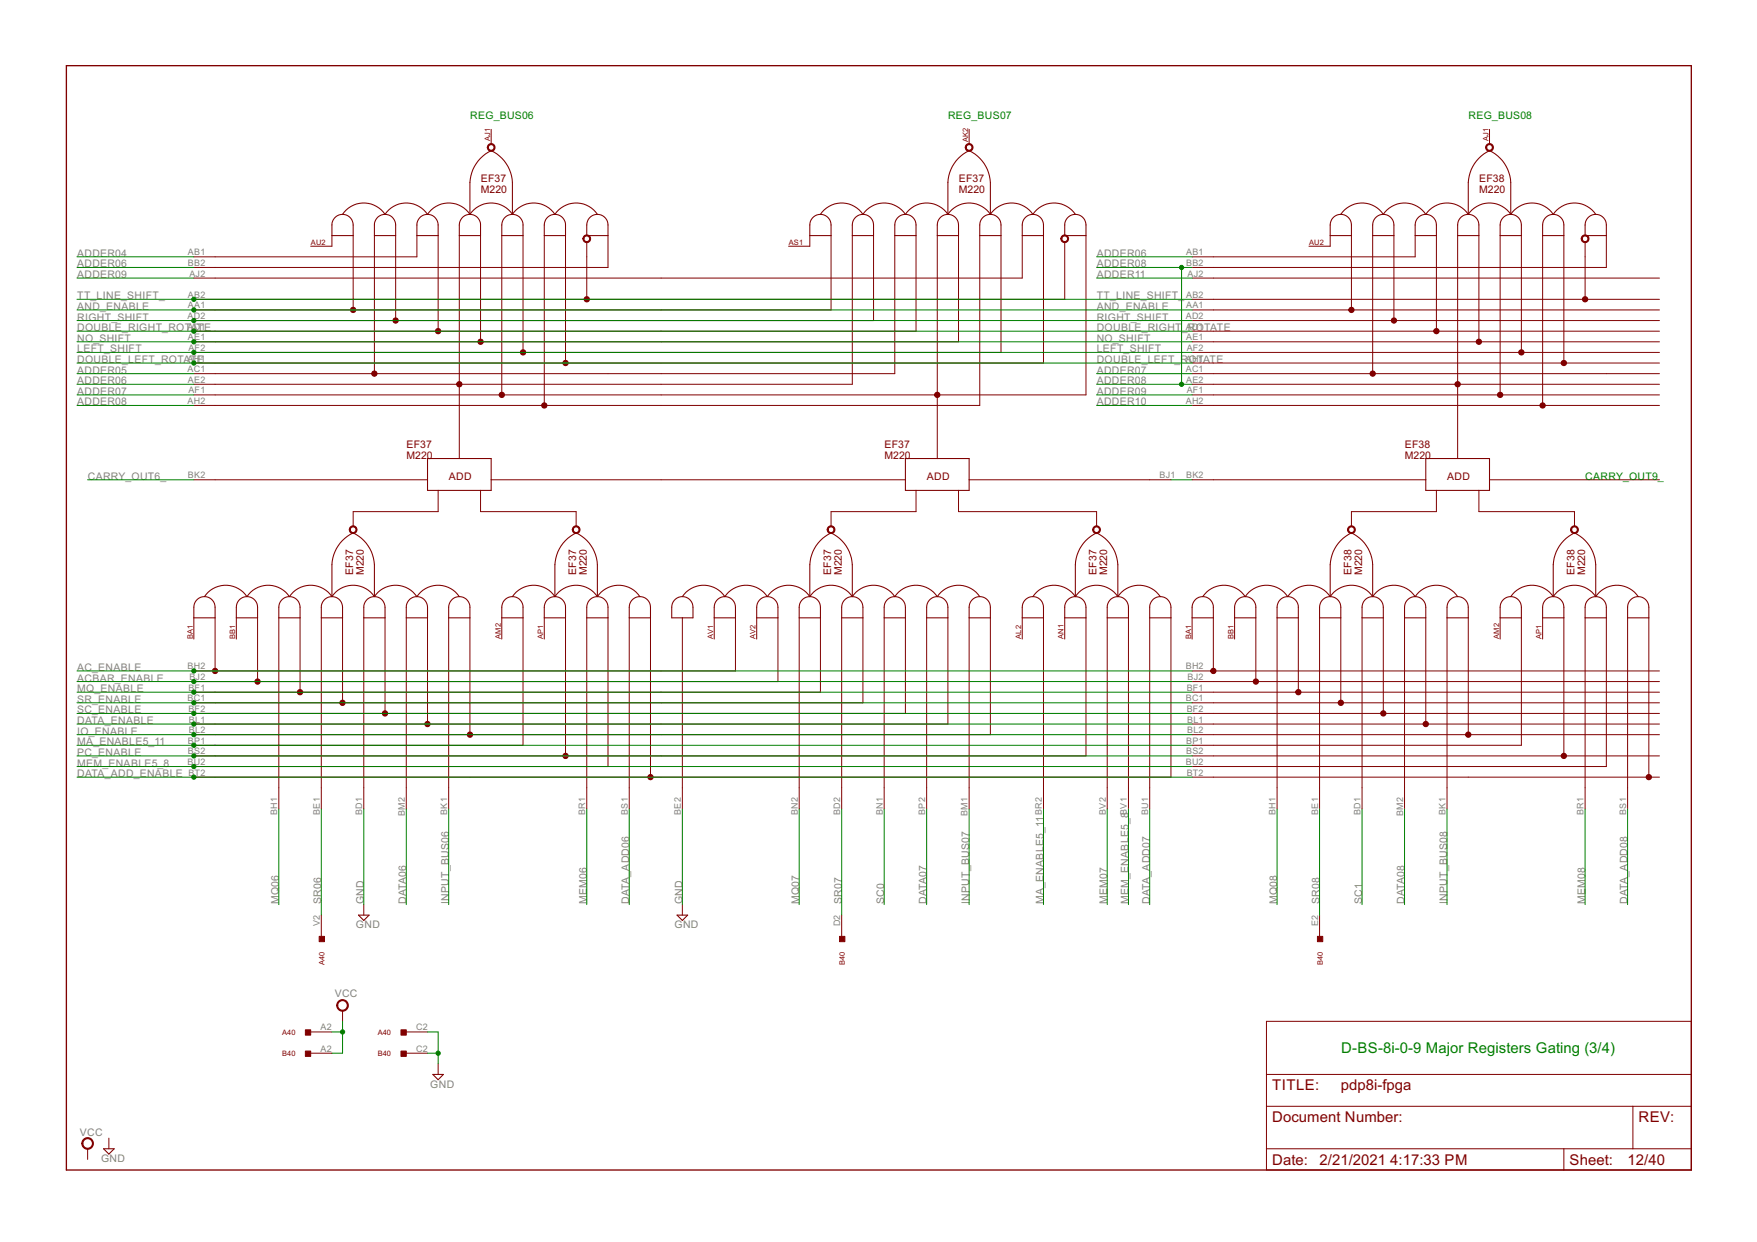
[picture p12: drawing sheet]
<svg xmlns="http://www.w3.org/2000/svg" width="420mm" height="297mm" viewBox="0 0 420 297" stroke-linecap="round" stroke-linejoin="round" font-family="sans-serif">
<path d="M15.9 15.7h388.6v264.1h-388.6z" fill="none" stroke="#800000" stroke-width=".32"/>
<g fill="none" stroke="#800000" stroke-width=".24">
<path d="M117.5 30.9v3.6M231.8 30.9v3.6M356.2 30.9v3.6M79.4 56.3v2.6h-5.1M84.5 56.3v17.8M89.5 56.3v33.1M94.6 56.3v20.4M99.7 56.3v5.1h-53.3M104.8 56.3v22.9M109.8 56.3v53.4M114.9 56.3v25.4M120 56.3v38.1"/>
<path d="M125.1 56.3v28M130.2 56.3v40.7M135.2 56.3v30.5M140.3 57.9v13.7M145.4 56.3v7.7h-99M193.7 56.3v2.6h-5.1M198.7 56.3v17.8h-152.3M203.8 56.3v35.6h-157.4M208.9 56.3v20.4h-162.5M214 56.3v33.1h-167.6M219.1 56.3v22.9h-172.7M224.1 56.3v53.4"/>
<path d="M229.2 56.3v25.4h-182.8M234.3 56.3v40.7h-187.9M239.4 56.3v28h-193M244.5 56.3v10.2h-198.1M249.5 56.3v30.5h-203.1M254.6 57.9v13.7h-208.2M259.7 56.3v38.1h-213.3M318.1 56.3v2.6h-5.1M323.2 56.3v17.8M328.3 56.3v33.1M333.3 56.3v20.4M338.4 56.3v5.1h-53.3"/>
<path d="M343.5 56.3v22.9M348.6 56.3v53.4M353.7 56.3v25.4M358.7 56.3v38.1M363.8 56.3v28M368.9 56.3v40.7M374 56.3v30.5M379.1 57.9v13.7M384.1 56.3v7.7h-99M285.1 79.2h111.7M285.1 76.7h111.7M285.1 74.1h111.7"/>
<path d="M285.1 71.6h111.7M285.1 66.5h111.7M285.1 91.9h111.7M285.1 94.4h111.7M285.1 89.4h111.7M285.1 86.8h111.7M285.1 84.3h111.7M285.1 81.7h111.7M285.1 97h111.7M46.4 114.7h55.8M104.8 117.3v5.1h-20.3v3.5M114.9 117.3v5.1h22.9v3.5"/>
<path d="M117.5 114.7h99M219.1 117.3v5.1h-20.4v3.5M229.2 117.3v5.1h33v3.5M231.8 114.7h48.2M285.1 114.7h55.9M343.5 117.3v5.1h-20.3v3.5M353.7 117.3v5.1h22.8v3.5M356.2 114.7h40.6M46.4 147.8v5M51.4 147.8v12.7M56.5 147.8v5M61.6 147.8v15.2"/>
<path d="M66.7 147.8v45.7M71.8 147.8v17.7M76.8 147.8v45.7M81.9 147.8v20.3M87 147.8v45.7M92.1 147.8v22.8M97.2 147.8v45.7M102.2 147.8v25.4M107.3 147.8v45.7M112.4 147.8v27.9M120 147.8v5M125.1 147.8v30.4h-78.7"/>
<path d="M130.2 147.8v5M135.2 147.8v33M140.3 147.8v45.7M145.4 147.8v35.5h-99M150.5 147.8v45.7M155.6 147.8v38.1M163.2 147.8v45.7M170.8 147.8v5M175.9 147.8v12.7h-129.5M181 147.8v5M186 147.8v15.2h-139.6M191.1 147.8v45.7"/>
<path d="M196.2 147.8v17.7h-149.8M201.3 147.8v45.7M206.4 147.8v20.3h-160M211.4 147.8v45.7M216.5 147.8v22.8h-170.1M221.6 147.8v45.7M226.7 147.8v25.4h-180.3M231.8 147.8v45.7M236.8 147.8v27.9h-190.4M244.5 147.8v5M249.5 147.8v45.7M254.6 147.8v5"/>
<path d="M259.7 147.8v33h-213.3M264.8 147.8v45.7M269.9 147.8v45.7M274.9 147.8v45.7M280 147.8v38.1h-233.6M285.1 147.8v5M290.2 147.8v12.7M295.2 147.8v5M300.3 147.8v15.2M305.4 147.8v45.7M310.5 147.8v17.7M315.6 147.8v45.7"/>
<path d="M320.6 147.8v20.3M325.7 147.8v45.7M330.8 147.8v22.8M335.9 147.8v45.7M341 147.8v25.4M346 147.8v45.7M351.1 147.8v27.9M358.7 147.8v5M363.8 147.8v30.4h-78.7M368.9 147.8v5M374 147.8v33M379.1 147.8v45.7"/>
<path d="M384.1 147.8v35.5h-99M389.2 147.8v45.7M394.3 147.8v38.1M285.1 160.5h111.7M285.1 163h111.7M285.1 165.5h111.7M285.1 168.1h111.7M285.1 170.6h111.7M285.1 173.2h111.7M285.1 175.7h111.7M285.1 180.8h111.7M285.1 185.9h111.7"/>
<path d="M76.8 218.9v5M87 216.3v2.6M163.2 216.3v2.6M201.3 218.9v5M315.6 218.9v5M74.3 246.8h5.1M74.3 251.9h5.1M81.9 241.7v2.6M97.2 246.8h5M97.2 251.9h5M104.8 254.4v2.6M302.9 244.3h101.6v35.5h-101.6z"/>
<path d="M302.9 257h101.6M21 274.7v2.6M26 272.2v2.5M302.9 264.6h101.6M302.9 274.7h101.6M374 274.7v5.1M390.5 264.6v10.1"/>
</g>
<g fill="none" stroke="#800000" stroke-width=".25">
<path d="M80 52.2a2.54 2.54 0 0 1 2.8-.8 2.54 2.54 0 0 1 1.7 2.4v2.5h-5.1v-2.9zM81.9 51.3a6.1 6.1 0 0 1 10.2 0M90.4 51.9a2.55 2.55 0 0 1 2.7-.4 2.55 2.55 0 0 1 1.5 2.3v2.5h-5.1l.1-2.9 .3-.9zM92.1 51.3a6.1 6.1 0 0 1 10.1 0M100.6 51.9a2.55 2.55 0 0 1 2.7-.4 2.55 2.55 0 0 1 1.5 2.3v2.5h-5.1v-2.9l.3-.9zM102.2 51.3a6.1 6.1 0 0 1 10.2 0M110.7 51.9a2.54 2.54 0 0 1 2.8-.4 2.54 2.54 0 0 1 1.4 2.3v2.5h-5.1l.1-2.9 .3-.9zM112.4 51.3v-7.7a9 9 0 0 1 5.1-7.6 8.9 8.9 0 0 1 5 7.6v7.7M112.4 51.3a6.1 6.1 0 0 1 10.1 0M120.6 52.2a2.54 2.54 0 0 1 2.8-.8 2.54 2.54 0 0 1 1.7 2.4v2.5h-5.1v-2.9zM122.5 51.3a6.1 6.1 0 0 1 10.2 0M130.7 52.2a2.54 2.54 0 0 1 2.9-.8 2.54 2.54 0 0 1 1.6 2.4v2.5h-5v-2.9z"/>
<path d="M132.7 51.3a6.1 6.1 0 0 1 10.2 0M140.9 52.2a2.54 2.54 0 0 1 2.8-.8 2.54 2.54 0 0 1 1.7 2.4v2.5h-5.1l.1-2.9zM194.2 52.2a2.54 2.54 0 0 1 2.9-.8 2.54 2.54 0 0 1 1.6 2.4v2.5h-5v-2.9zM196.2 51.3a6.1 6.1 0 0 1 10.2 0M204.4 52.2a2.54 2.54 0 0 1 2.8-.8 2.54 2.54 0 0 1 1.7 2.4v2.5h-5.1l.1-2.9zM206.4 51.3a6.1 6.1 0 0 1 10.1 0M214.6 52.2a2.54 2.54 0 0 1 2.8-.8 2.54 2.54 0 0 1 1.7 2.4v2.5h-5.1v-2.9zM216.5 51.3a6.1 6.1 0 0 1 10.2 0M224.7 52.2a2.54 2.54 0 0 1 2.8-.8 2.54 2.54 0 0 1 1.7 2.4v2.5h-5.1l.1-2.9zM226.7 51.3v-7.7a8.9 8.9 0 0 1 5.1-7.6 8.9 8.9 0 0 1 5 7.6v7.7M226.7 51.3a6.1 6.1 0 0 1 10.1 0M234.9 52.2a2.54 2.54 0 0 1 2.8-.8 2.54 2.54 0 0 1 1.7 2.4v2.5h-5.1v-2.9z"/>
<path d="M236.8 51.3a6.1 6.1 0 0 1 10.2 0M245 52.2a2.54 2.54 0 0 1 2.9-.8 2.54 2.54 0 0 1 1.6 2.4v2.5h-5v-2.9zM247 51.3a6.1 6.1 0 0 1 10.2 0M255.2 52.2a2.54 2.54 0 0 1 2.8-.8 2.54 2.54 0 0 1 1.7 2.4v2.5h-5.1v-2.9zM318.7 52.2a2.54 2.54 0 0 1 2.8-.8 2.54 2.54 0 0 1 1.7 2.4v2.5h-5.1v-2.9zM320.6 51.3a6.1 6.1 0 0 1 10.2 0M328.8 52.2a2.54 2.54 0 0 1 2.9-.8 2.54 2.54 0 0 1 1.6 2.4v2.5h-5v-2.9zM330.8 51.3a6.1 6.1 0 0 1 10.2 0M339 52.2a2.54 2.54 0 0 1 2.8-.8 2.54 2.54 0 0 1 1.7 2.4v2.5h-5.1l.1-2.9zM341 51.3a6.1 6.1 0 0 1 10.1 0M349.2 52.2a2.54 2.54 0 0 1 2.8-.8 2.54 2.54 0 0 1 1.7 2.4v2.5h-5.1v-2.9zM351.1 51.3v-7.7a8.9 8.9 0 0 1 5.1-7.6 8.9 8.9 0 0 1 5.1 7.6v7.7"/>
<path d="M351.1 51.3a6.1 6.1 0 0 1 10.2 0M359.3 52.2a2.54 2.54 0 0 1 2.8-.8 2.54 2.54 0 0 1 1.7 2.4v2.5h-5.1l.1-2.9zM361.3 51.3a6.1 6.1 0 0 1 10.1 0M369.5 52.2a2.54 2.54 0 0 1 2.8-.8 2.54 2.54 0 0 1 1.7 2.4v2.5h-5.1v-2.9zM371.4 51.3a6.1 6.1 0 0 1 10.2 0M379.6 52.2a2.54 2.54 0 0 1 2.9-.8 2.54 2.54 0 0 1 1.6 2.4v2.5h-5v-2.9zM102.2 109.7h15.3v7.6h-15.3zM216.5 109.7h15.3v7.6h-15.3zM341 109.7h15.2v7.6h-15.2zM46.9 143.6a2.54 2.54 0 0 1 2.9-.8 2.54 2.54 0 0 1 1.6 2.4v2.6h-5v-3zM48.9 142.7a6.1 6.1 0 0 1 10.2 0M57.1 143.6a2.54 2.54 0 0 1 2.8-.8 2.54 2.54 0 0 1 1.7 2.4v2.6h-5.1l.1-3z"/>
<path d="M59.1 142.7a6.1 6.1 0 0 1 10.1 0M67.3 143.6a2.54 2.54 0 0 1 2.8-.8 2.54 2.54 0 0 1 1.7 2.4v2.6h-5.1v-3zM69.2 142.7a6.1 6.1 0 0 1 10.2 0M77.4 143.6a2.54 2.54 0 0 1 2.8-.8 2.54 2.54 0 0 1 1.7 2.4v2.6h-5.1l.1-3zM79.4 142.7v-7.6a8.9 8.9 0 0 1 5.1-7.7 9 9 0 0 1 5 7.7v7.6M79.4 142.7a6.1 6.1 0 0 1 10.1 0M87.9 143.3a2.55 2.55 0 0 1 2.7-.4 2.55 2.55 0 0 1 1.5 2.3v2.6h-5.1v-3l.3-.8zM89.5 142.7a6.1 6.1 0 0 1 10.2 0M98 143.3a2.55 2.55 0 0 1 2.8-.4 2.55 2.55 0 0 1 1.4 2.3v2.6h-5v-3l.3-.8zM99.7 142.7a6.1 6.1 0 0 1 10.1 0M108.2 143.3a2.53 2.53 0 0 1 2.7-.4 2.53 2.53 0 0 1 1.5 2.3v2.6h-5.1v-3l.4-.8zM120.6 143.6a2.54 2.54 0 0 1 2.8-.8 2.54 2.54 0 0 1 1.7 2.4v2.6h-5.1v-3z"/>
<path d="M122.5 142.7a6.1 6.1 0 0 1 10.2 0M130.7 143.6a2.54 2.54 0 0 1 2.9-.8 2.54 2.54 0 0 1 1.6 2.4v2.6h-5v-3zM132.7 142.7v-7.6a8.9 8.9 0 0 1 5.1-7.7 8.9 8.9 0 0 1 5.1 7.7v7.6M132.7 142.7a6.1 6.1 0 0 1 10.2 0M140.9 143.6a2.54 2.54 0 0 1 2.8-.8 2.54 2.54 0 0 1 1.7 2.4v2.6h-5.1l.1-3zM142.9 142.7a6.1 6.1 0 0 1 10.1 0M151.1 143.6a2.54 2.54 0 0 1 2.8-.8 2.54 2.54 0 0 1 1.7 2.4v2.6h-5.1v-3zM161.2 143.6a2.54 2.54 0 0 1 2.8-.8 2.54 2.54 0 0 1 1.7 2.4v2.6h-5.1l.1-3zM163.2 142.7a6.1 6.1 0 0 1 10.1 0M171.4 143.6a2.54 2.54 0 0 1 2.8-.8 2.54 2.54 0 0 1 1.7 2.4v2.6h-5.1v-3zM173.3 142.7a6.1 6.1 0 0 1 10.2 0M181.5 143.6a2.54 2.54 0 0 1 2.9-.8 2.54 2.54 0 0 1 1.6 2.4v2.6h-5v-3z"/>
<path d="M183.5 142.7a6.1 6.1 0 0 1 10.2 0M191.7 143.6a2.54 2.54 0 0 1 2.8-.8 2.54 2.54 0 0 1 1.7 2.4v2.6h-5.1l.1-3zM193.7 142.7v-7.6a8.9 8.9 0 0 1 5-7.7 8.9 8.9 0 0 1 5.1 7.7v7.6M193.7 142.7a6.1 6.1 0 0 1 10.1 0M201.9 143.6a2.54 2.54 0 0 1 2.8-.8 2.54 2.54 0 0 1 1.7 2.4v2.6h-5.1v-3zM203.8 142.7a6.1 6.1 0 0 1 10.2 0M212 143.6a2.54 2.54 0 0 1 2.8-.8 2.54 2.54 0 0 1 1.7 2.4v2.6h-5.1l.1-3zM214 142.7a6.1 6.1 0 0 1 10.1 0M222.2 143.6a2.54 2.54 0 0 1 2.8-.8 2.54 2.54 0 0 1 1.7 2.4v2.6h-5.1v-3zM224.1 142.7a6.1 6.1 0 0 1 10.2 0M232.3 143.6a2.54 2.54 0 0 1 2.9-.8 2.54 2.54 0 0 1 1.6 2.4v2.6h-5v-3zM245 143.6a2.54 2.54 0 0 1 2.9-.8 2.54 2.54 0 0 1 1.6 2.4v2.6h-5v-3z"/>
<path d="M247 142.7a6.1 6.1 0 0 1 10.2 0M255.2 143.6a2.54 2.54 0 0 1 2.8-.8 2.54 2.54 0 0 1 1.7 2.4v2.6h-5.1v-3zM257.2 142.7v-7.6a8.9 8.9 0 0 1 5-7.7 9 9 0 0 1 5.1 7.7v7.6M257.2 142.7a6.1 6.1 0 0 1 10.1 0M265.7 143.3a2.55 2.55 0 0 1 2.7-.4 2.55 2.55 0 0 1 1.5 2.3v2.6h-5.1v-3l.3-.8zM267.3 142.7a6.1 6.1 0 0 1 10.2 0M275.8 143.3a2.55 2.55 0 0 1 2.7-.4 2.55 2.55 0 0 1 1.5 2.3v2.6h-5.1l.1-3 .3-.8zM286 143.3a2.53 2.53 0 0 1 2.7-.4 2.53 2.53 0 0 1 1.5 2.3v2.6h-5.1v-3l.3-.8zM287.6 142.7a6.1 6.1 0 0 1 10.2 0M296.1 143.3a2.54 2.54 0 0 1 2.7-.4 2.54 2.54 0 0 1 1.5 2.3v2.6h-5.1l.1-3 .3-.8zM297.8 142.7a6.1 6.1 0 0 1 10.1 0M306 143.6a2.54 2.54 0 0 1 2.8-.8 2.54 2.54 0 0 1 1.7 2.4v2.6h-5.1v-3z"/>
<path d="M307.9 142.7a6.1 6.1 0 0 1 10.2 0M316.1 143.6a2.54 2.54 0 0 1 2.9-.8 2.54 2.54 0 0 1 1.6 2.4v2.6h-5v-3zM318.1 142.7v-7.6a8.9 8.9 0 0 1 5.1-7.7 8.9 8.9 0 0 1 5.1 7.7v7.6M318.1 142.7a6.1 6.1 0 0 1 10.2 0M326.3 143.6a2.54 2.54 0 0 1 2.8-.8 2.54 2.54 0 0 1 1.7 2.4v2.6h-5.1l.1-3zM328.3 142.7a6.1 6.1 0 0 1 10.1 0M336.5 143.6a2.54 2.54 0 0 1 2.8-.8 2.54 2.54 0 0 1 1.7 2.4v2.6h-5.1v-3zM338.4 142.7a6.1 6.1 0 0 1 10.2 0M346.6 143.6a2.54 2.54 0 0 1 2.8-.8 2.54 2.54 0 0 1 1.7 2.4v2.6h-5.1l.1-3zM359.3 143.6a2.54 2.54 0 0 1 2.8-.8 2.54 2.54 0 0 1 1.7 2.4v2.6h-5.1l.1-3zM361.3 142.7a6.1 6.1 0 0 1 10.1 0M369.5 143.6a2.54 2.54 0 0 1 2.8-.8 2.54 2.54 0 0 1 1.7 2.4v2.6h-5.1v-3z"/>
<path d="M371.4 142.7v-7.6a8.9 8.9 0 0 1 5.1-7.7 8.9 8.9 0 0 1 5.1 7.7v7.6M371.4 142.7a6.1 6.1 0 0 1 10.2 0M379.6 143.6a2.54 2.54 0 0 1 2.9-.8 2.54 2.54 0 0 1 1.6 2.4v2.6h-5v-3zM381.6 142.7a6.1 6.1 0 0 1 10.2 0M389.8 143.6a2.54 2.54 0 0 1 2.8-.8 2.54 2.54 0 0 1 1.7 2.4v2.6h-5.1l.1-3zM85.7 218.9h2.6l-1.3 1.2zM161.9 218.9h2.5l-1.2 1.2zM103.5 257h2.5l-1.2 1.2zM24.8 274.7h2.5l-1.3 1.3z"/>
</g>
<g fill="#800000" stroke="#800000" stroke-width=".24">
<path d="M83.7 126.1a.93 .93 0 0 1 1.5 0 .93 .93 0 0 1-.4 1.4 .93 .93 0 0 1-1.3-.8h.3a.68 .68 0 0 1 1-.6 .68 .68 0 0 1 .1 1.2 .68 .68 0 0 1-1.1-.4v-.2h-.3z" fill-rule="evenodd"/>
<path d="M137 126.1a.93 .93 0 0 1 1.5 .1 .93 .93 0 0 1-.5 1.4 .93 .93 0 0 1-1.2-.9h.3a.68 .68 0 0 1 .9-.7 .68 .68 0 0 1 .3 1.1 .68 .68 0 0 1-1.2-.2v-.2h-.3z" fill-rule="evenodd"/>
<path d="M109.6 91.6a.39 .39 0 0 1 .6 .2 .39 .39 0 0 1-.3 .5 .39 .39 0 0 1-.4-.4l.4-.1 .1 .2-.5-.1z" fill-rule="evenodd"/>
<path d="M109.4 91.4a.64 .64 0 0 1 1 .2 .64 .64 0 0 1-.4 .9 .64 .64 0 0 1-.8-.6h.3a.38 .38 0 0 1 .4-.4 .38 .38 0 0 1 .2 .6 .38 .38 0 0 1-.6-.1l-.3-.1z" fill-rule="evenodd"/>
<path d="M116.7 34.7a.93 .93 0 0 1 1.5 0 .93 .93 0 0 1-.5 1.5 .93 .93 0 0 1-1.2-.9h.3a.68 .68 0 0 1 .9-.7 .68 .68 0 0 1 .2 1.1 .68 .68 0 0 1-1.1-.2v-.2h-.3z" fill-rule="evenodd"/>
<path d="M89.2 89.2a.38 .38 0 0 1 .6-.1 .38 .38 0 0 1-.1 .6 .38 .38 0 0 1-.5-.3l.3-.2 .2 .2-.2 .1-.3-.1z" fill-rule="evenodd"/>
<path d="M89.1 88.9a.63 .63 0 0 1 1 .1 .63 .63 0 0 1-.4 .9 .63 .63 0 0 1-.8-.5h.3a.38 .38 0 0 1 .5-.4 .38 .38 0 0 1 .1 .6 .38 .38 0 0 1-.6-.1l-.3-.1z" fill-rule="evenodd"/>
<path d="M139.8 56.3a.93 .93 0 0 1 1.4 .4 .93 .93 0 0 1-.7 1.3 .93 .93 0 0 1-1.1-.9h.2a.68 .68 0 0 1 1-.6 .68 .68 0 0 1 .2 1.1 .68 .68 0 0 1-1.1-.3l-.1-.2h-.2z" fill-rule="evenodd"/>
<path d="M84.1 73.9a.38 .38 0 0 1 .6 0 .38 .38 0 0 1-.1 .6 .38 .38 0 0 1-.5-.4l.3-.1 .2 .1-.1 .2-.4-.2z" fill-rule="evenodd"/>
<path d="M94.3 76.5a.38 .38 0 0 1 .6-.1 .38 .38 0 0 1-.1 .6 .38 .38 0 0 1-.6-.3l.4-.2 .1 .2-.1 .1-.4-.1z" fill-rule="evenodd"/>
<path d="M104.4 79a.38 .38 0 0 1 .7-.1 .38 .38 0 0 1-.2 .6 .38 .38 0 0 1-.5-.3l.3-.1 .2 .1-.1 .1-.4-.1z" fill-rule="evenodd"/>
<path d="M114.7 81.4a.39 .39 0 0 1 .6 .2 .39 .39 0 0 1-.3 .5 .39 .39 0 0 1-.5-.4l.5-.1v.2l-.5-.1z" fill-rule="evenodd"/>
<path d="M124.9 83.9a.39 .39 0 0 1 .5 .2 .39 .39 0 0 1-.2 .6 .39 .39 0 0 1-.5-.4l.4-.1 .1 .1h-.5z" fill-rule="evenodd"/>
<path d="M135 86.5a.39 .39 0 0 1 .6 .2 .39 .39 0 0 1-.3 .5 .39 .39 0 0 1-.4-.4l.4-.1 .1 .2-.5-.1z" fill-rule="evenodd"/>
<path d="M84 73.7a.63 .63 0 0 1 1 .1 .63 .63 0 0 1-.4 .9 .63 .63 0 0 1-.8-.6h.3a.38 .38 0 0 1 .5-.3 .38 .38 0 0 1 .1 .6 .38 .38 0 0 1-.6-.1v-.2h-.3z" fill-rule="evenodd"/>
<path d="M94.1 76.2a.63 .63 0 0 1 1 .1 .63 .63 0 0 1-.3 .9 .63 .63 0 0 1-.8-.5h.2a.38 .38 0 0 1 .6-.4 .38 .38 0 0 1 .1 .7 .38 .38 0 0 1-.6-.2l-.1-.1h-.2z" fill-rule="evenodd"/>
<path d="M114.5 81.3a.64 .64 0 0 1 1 .1 .64 .64 0 0 1-.4 .9 .64 .64 0 0 1-.8-.6h.2a.38 .38 0 0 1 .5-.3 .38 .38 0 0 1 .2 .6 .38 .38 0 0 1-.6-.1l-.3-.2z" fill-rule="evenodd"/>
<path d="M124.6 83.8a.64 .64 0 0 1 1 .2 .64 .64 0 0 1-.4 .9 .64 .64 0 0 1-.8-.6h.3a.38 .38 0 0 1 .5-.4 .38 .38 0 0 1 .2 .6 .38 .38 0 0 1-.7-.1l-.3-.1z" fill-rule="evenodd"/>
<path d="M104.3 78.7a.63 .63 0 0 1 1 .1 .63 .63 0 0 1-.3 1 .63 .63 0 0 1-.9-.6h.3a.38 .38 0 0 1 .5-.3 .38 .38 0 0 1 .1 .6 .38 .38 0 0 1-.6-.1v-.2h-.3z" fill-rule="evenodd"/>
<path d="M134.8 86.4a.64 .64 0 0 1 1 .1 .64 .64 0 0 1-.4 .9 .64 .64 0 0 1-.8-.6h.3a.38 .38 0 0 1 .4-.4 .38 .38 0 0 1 .2 .6 .38 .38 0 0 1-.6 0l-.3-.2z" fill-rule="evenodd"/>
<path d="M119.5 94a.64 .64 0 0 1 1 .1 .64 .64 0 0 1-.3 .9 .64 .64 0 0 1-.8-.6h.2a.38 .38 0 0 1 .5-.4 .38 .38 0 0 1 .2 .6 .38 .38 0 0 1-.6 0l-.3-.2z" fill-rule="evenodd"/>
<path d="M129.7 96.5a.64 .64 0 0 1 1 .2 .64 .64 0 0 1-.4 .9 .64 .64 0 0 1-.8-.6h.3a.38 .38 0 0 1 .5-.4 .38 .38 0 0 1 .1 .6 .38 .38 0 0 1-.6-.1l-.3-.1z" fill-rule="evenodd"/>
<path d="M119.8 94.1a.39 .39 0 0 1 .6 .2 .39 .39 0 0 1-.3 .5 .39 .39 0 0 1-.5-.4l.5-.1v.2l-.5-.1z" fill-rule="evenodd"/>
<path d="M130 96.6a.38 .38 0 0 1 .5 .3 .38 .38 0 0 1-.3 .5 .38 .38 0 0 1-.4-.4l.4-.2 .1 .2h-.5z" fill-rule="evenodd"/>
<path d="M139.9 71.1a.64 .64 0 0 1 1 .2 .64 .64 0 0 1-.4 .9 .64 .64 0 0 1-.8-.6h.2a.38 .38 0 0 1 .5-.4 .38 .38 0 0 1 .2 .6 .38 .38 0 0 1-.6-.1l-.3-.1z" fill-rule="evenodd"/>
<path d="M140.1 71.2a.39 .39 0 0 1 .6 .2 .39 .39 0 0 1-.3 .6 .39 .39 0 0 1-.5-.4l.4-.1 .1 .1h-.5z" fill-rule="evenodd"/>
<path d="M51 160a.63 .63 0 0 1 1 .2 .63 .63 0 0 1-.4 .9 .63 .63 0 0 1-.8-.6h.3a.38 .38 0 0 1 .5-.4 .38 .38 0 0 1 .1 .7 .38 .38 0 0 1-.6-.2v-.1h-.3z" fill-rule="evenodd"/>
<path d="M51.1 160.3a.38 .38 0 0 1 .6-.1 .38 .38 0 0 1-.1 .6 .38 .38 0 0 1-.5-.3l.3-.2 .2 .2-.2 .1-.3-.1z" fill-rule="evenodd"/>
<path d="M61.2 162.6a.62 .62 0 0 1 .9 .1 .62 .62 0 0 1-.4 .9 .62 .62 0 0 1-.7-.6h.2a.38 .38 0 0 1 .6-.3 .38 .38 0 0 1 0 .6 .38 .38 0 0 1-.6-.1v-.2h-.2z" fill-rule="evenodd"/>
<path d="M61.3 162.8a.38 .38 0 0 1 .6-.1 .38 .38 0 0 1-.2 .6 .38 .38 0 0 1-.5-.3l.4-.1 .1 .1-.1 .1-.4-.1z" fill-rule="evenodd"/>
<path d="M71.3 165.1a.63 .63 0 0 1 1 .1 .63 .63 0 0 1-.4 .9 .63 .63 0 0 1-.8-.6h.3a.38 .38 0 0 1 .5-.3 .38 .38 0 0 1 .1 .6 .38 .38 0 0 1-.6-.1v-.2h-.3z" fill-rule="evenodd"/>
<path d="M71.6 165.2a.38 .38 0 0 1 .5 .2 .38 .38 0 0 1-.3 .5 .38 .38 0 0 1-.4-.4l.4-.1 .1 .2-.5-.1z" fill-rule="evenodd"/>
<path d="M81.4 167.6a.63 .63 0 0 1 1 .1 .63 .63 0 0 1-.3 1 .63 .63 0 0 1-.8-.6h.2a.38 .38 0 0 1 .6-.3 .38 .38 0 0 1 .1 .6 .38 .38 0 0 1-.6-.2l-.1-.1h-.2z" fill-rule="evenodd"/>
<path d="M81.6 167.9a.38 .38 0 0 1 .6-.1 .38 .38 0 0 1-.1 .6 .38 .38 0 0 1-.6-.3l.4-.1 .1 .1-.1 .1-.4-.1z" fill-rule="evenodd"/>
<path d="M91.6 170.2a.63 .63 0 0 1 1 .1 .63 .63 0 0 1-.4 .9 .63 .63 0 0 1-.8-.6h.3a.38 .38 0 0 1 .5-.3 .38 .38 0 0 1 .1 .6 .38 .38 0 0 1-.6-.1v-.2h-.3z" fill-rule="evenodd"/>
<path d="M91.7 170.4a.38 .38 0 0 1 .7 0 .38 .38 0 0 1-.2 .6 .38 .38 0 0 1-.5-.4l.4-.1 .1 .1-.1 .2-.4-.2z" fill-rule="evenodd"/>
<path d="M101.8 172.7a.63 .63 0 0 1 1 .1 .63 .63 0 0 1-.4 1 .63 .63 0 0 1-.8-.6h.3a.38 .38 0 0 1 .5-.4 .38 .38 0 0 1 .1 .7 .38 .38 0 0 1-.6-.2v-.1h-.3z" fill-rule="evenodd"/>
<path d="M101.9 173a.38 .38 0 0 1 .6-.1 .38 .38 0 0 1-.1 .6 .38 .38 0 0 1-.5-.3l.3-.2 .2 .2-.2 .1-.3-.1z" fill-rule="evenodd"/>
<path d="M155.1 185.4a.63 .63 0 0 1 1 .2 .63 .63 0 0 1-.4 .9 .63 .63 0 0 1-.8-.6h.3a.38 .38 0 0 1 .5-.4 .38 .38 0 0 1 .1 .6 .38 .38 0 0 1-.6-.1l-.3-.1z" fill-rule="evenodd"/>
<path d="M155.4 185.5a.39 .39 0 0 1 .5 .2 .39 .39 0 0 1-.3 .5 .39 .39 0 0 1-.4-.3l.4-.2 .1 .2h-.5z" fill-rule="evenodd"/>
<path d="M134.8 180.3a.63 .63 0 0 1 1 .2 .63 .63 0 0 1-.4 .9 .63 .63 0 0 1-.8-.6h.3a.38 .38 0 0 1 .4-.4 .38 .38 0 0 1 .2 .6 .38 .38 0 0 1-.6-.1l-.3-.1z" fill-rule="evenodd"/>
<path d="M135 180.4a.39 .39 0 0 1 .6 .2 .39 .39 0 0 1-.3 .6 .39 .39 0 0 1-.4-.4l.3-.1 .2 .1h-.5z" fill-rule="evenodd"/>
<path d="M111.9 175.3a.63 .63 0 0 1 1 .1 .63 .63 0 0 1-.4 .9 .63 .63 0 0 1-.8-.6h.3a.38 .38 0 0 1 .5-.4 .38 .38 0 0 1 .2 .6 .38 .38 0 0 1-.7 0l-.3-.2z" fill-rule="evenodd"/>
<path d="M112.2 175.4a.39 .39 0 0 1 .5 .2 .39 .39 0 0 1-.2 .5 .39 .39 0 0 1-.5-.4l.4-.1 .1 .2-.5-.1z" fill-rule="evenodd"/>
<path d="M198 126.1a.94 .94 0 0 1 1.5 0 .94 .94 0 0 1-.5 1.5 .94 .94 0 0 1-1.2-.9h.3a.67 .67 0 0 1 .9-.7 .67 .67 0 0 1 .2 1.1 .67 .67 0 0 1-1.1-.2v-.2h-.3z" fill-rule="evenodd"/>
<path d="M261.5 126.1a.93 .93 0 0 1 1.5 0 .93 .93 0 0 1-.5 1.4 .93 .93 0 0 1-1.2-.8h.3a.68 .68 0 0 1 .9-.6 .68 .68 0 0 1 .2 1.2 .68 .68 0 0 1-1.1-.4v-.2h-.3z" fill-rule="evenodd"/>
<path d="M223.7 94a.64 .64 0 0 1 1 .1 .64 .64 0 0 1-.4 .9 .64 .64 0 0 1-.8-.6h.3a.38 .38 0 0 1 .5-.3 .38 .38 0 0 1 .1 .6 .38 .38 0 0 1-.6-.1l-.3-.2z" fill-rule="evenodd"/>
<path d="M223.8 94.3a.38 .38 0 0 1 .6-.1 .38 .38 0 0 1-.1 .6 .38 .38 0 0 1-.5-.4l.3-.1 .2 .1-.2 .2-.3-.2z" fill-rule="evenodd"/>
<path d="M231 34.7a.94 .94 0 0 1 1.5 0 .94 .94 0 0 1-.4 1.4 .94 .94 0 0 1-1.3-.8h.3a.68 .68 0 0 1 1-.6 .68 .68 0 0 1 .1 1.1 .68 .68 0 0 1-1.1-.3v-.2h-.3z" fill-rule="evenodd"/>
<path d="M254.1 56.3a.92 .92 0 0 1 1.3 .4 .92 .92 0 0 1-.6 1.3 .92 .92 0 0 1-1.1-.9h.2a.68 .68 0 0 1 1-.6 .68 .68 0 0 1 .1 1.2 .68 .68 0 0 1-1-.4l-.1-.2h-.2z" fill-rule="evenodd"/>
<path d="M322.4 126.1a.93 .93 0 0 1 1.5 .1 .93 .93 0 0 1-.5 1.4 .93 .93 0 0 1-1.2-.9h.3a.68 .68 0 0 1 .9-.7 .68 .68 0 0 1 .3 1.1 .68 .68 0 0 1-1.2-.2v-.2h-.3z" fill-rule="evenodd"/>
<path d="M375.8 126.1a.94 .94 0 0 1 1.5 0 .94 .94 0 0 1-.5 1.5 .94 .94 0 0 1-1.2-.9h.2a.67 .67 0 0 1 1-.7 .67 .67 0 0 1 .2 1.1 .67 .67 0 0 1-1.1-.2l-.1-.2h-.2z" fill-rule="evenodd"/>
<path d="M348.4 91.6a.39 .39 0 0 1 .5 .2 .39 .39 0 0 1-.3 .5 .39 .39 0 0 1-.4-.4l.4-.1 .1 .2-.5-.1z" fill-rule="evenodd"/>
<path d="M348.1 91.4a.64 .64 0 0 1 1 .2 .64 .64 0 0 1-.4 .9 .64 .64 0 0 1-.8-.6h.3a.38 .38 0 0 1 .5-.4 .38 .38 0 0 1 .2 .6 .38 .38 0 0 1-.7-.1l-.3-.1z" fill-rule="evenodd"/>
<path d="M355.6 34.5a.94 .94 0 0 1 1.4 .4 .94 .94 0 0 1-.6 1.3 .94 .94 0 0 1-1.1-.9h.2a.67 .67 0 0 1 .9-.7 .67 .67 0 0 1 .3 1.1 .67 .67 0 0 1-1.1-.2l-.1-.2h-.2z" fill-rule="evenodd"/>
<path d="M328.1 89a.39 .39 0 0 1 .5 .2 .39 .39 0 0 1-.3 .5 .39 .39 0 0 1-.4-.3l.4-.2 .1 .2h-.5z" fill-rule="evenodd"/>
<path d="M327.8 88.9a.64 .64 0 0 1 1 .1 .64 .64 0 0 1-.4 1 .64 .64 0 0 1-.8-.6h.3a.38 .38 0 0 1 .4-.5 .38 .38 0 0 1 .2 .6 .38 .38 0 0 1-.6 0l-.3-.1z" fill-rule="evenodd"/>
<path d="M378.3 56.6a.93 .93 0 0 1 1.5-.1 .93 .93 0 0 1-.4 1.5 .93 .93 0 0 1-1.3-.9h.3a.67 .67 0 0 1 .9-.6 .67 .67 0 0 1 .2 1.1 .67 .67 0 0 1-1.1-.3v-.2h-.3z" fill-rule="evenodd"/>
<path d="M323 73.8a.39 .39 0 0 1 .5 .2 .39 .39 0 0 1-.3 .5 .39 .39 0 0 1-.4-.4l.4-.1 .1 .2-.5-.1z" fill-rule="evenodd"/>
<path d="M333.1 76.3a.39 .39 0 0 1 .6 .2 .39 .39 0 0 1-.3 .5 .39 .39 0 0 1-.4-.3l.4-.2v.2h-.4z" fill-rule="evenodd"/>
<path d="M343.3 78.9a.39 .39 0 0 1 .6 .2 .39 .39 0 0 1-.3 .5 .39 .39 0 0 1-.5-.4l.5-.1v.2l-.5-.1z" fill-rule="evenodd"/>
<path d="M353.5 81.4a.39 .39 0 0 1 .5 .2 .39 .39 0 0 1-.3 .5 .39 .39 0 0 1-.4-.4l.4-.1 .1 .2-.5-.1z" fill-rule="evenodd"/>
<path d="M363.6 83.9a.39 .39 0 0 1 .6 .2 .39 .39 0 0 1-.3 .6 .39 .39 0 0 1-.5-.4l.5-.1v.1h-.5z" fill-rule="evenodd"/>
<path d="M373.8 86.5a.39 .39 0 0 1 .5 .2 .39 .39 0 0 1-.3 .5 .39 .39 0 0 1-.4-.4l.4-.1 .1 .2-.5-.1z" fill-rule="evenodd"/>
<path d="M322.7 73.7a.64 .64 0 0 1 1 .1 .64 .64 0 0 1-.4 .9 .64 .64 0 0 1-.8-.6h.3a.38 .38 0 0 1 .5-.4 .38 .38 0 0 1 .2 .6 .38 .38 0 0 1-.7 0l-.3-.2z" fill-rule="evenodd"/>
<path d="M332.9 76.2a.64 .64 0 0 1 1 .1 .64 .64 0 0 1-.4 1 .64 .64 0 0 1-.8-.6h.3a.38 .38 0 0 1 .4-.4 .38 .38 0 0 1 .2 .6 .38 .38 0 0 1-.6-.1l-.3-.1z" fill-rule="evenodd"/>
<path d="M353.2 81.3a.64 .64 0 0 1 1 .1 .64 .64 0 0 1-.4 .9 .64 .64 0 0 1-.8-.6h.3a.39 .39 0 0 1 .5-.3 .39 .39 0 0 1 .1 .7 .39 .39 0 0 1-.6-.2v-.2h-.3z" fill-rule="evenodd"/>
<path d="M363.4 83.8a.64 .64 0 0 1 1 .2 .64 .64 0 0 1-.4 .9 .64 .64 0 0 1-.8-.6h.2a.39 .39 0 0 1 .6-.4 .39 .39 0 0 1 .1 .7 .39 .39 0 0 1-.6-.2l-.3-.1z" fill-rule="evenodd"/>
<path d="M343 78.7a.64 .64 0 0 1 1 .2 .64 .64 0 0 1-.3 .9 .64 .64 0 0 1-.8-.6h.2a.38 .38 0 0 1 .5-.4 .38 .38 0 0 1 .2 .6 .38 .38 0 0 1-.6 0l-.3-.2z" fill-rule="evenodd"/>
<path d="M373.5 86.4a.64 .64 0 0 1 1 .1 .64 .64 0 0 1-.4 .9 .64 .64 0 0 1-.8-.6h.3a.39 .39 0 0 1 .5-.3 .39 .39 0 0 1 .1 .6 .39 .39 0 0 1-.6-.1l-.3-.2z" fill-rule="evenodd"/>
<path d="M358.3 94a.64 .64 0 0 1 1 .1 .64 .64 0 0 1-.4 .9 .64 .64 0 0 1-.8-.6h.3a.39 .39 0 0 1 .5-.3 .39 .39 0 0 1 .1 .6 .39 .39 0 0 1-.6-.1l-.3-.2z" fill-rule="evenodd"/>
<path d="M368.4 96.5a.64 .64 0 0 1 1.1 .2 .64 .64 0 0 1-.4 .9 .64 .64 0 0 1-.8-.6h.2a.39 .39 0 0 1 .6-.4 .39 .39 0 0 1 .1 .7 .39 .39 0 0 1-.7-.2v-.1h-.2z" fill-rule="evenodd"/>
<path d="M358.5 94.1a.39 .39 0 0 1 .6 .2 .39 .39 0 0 1-.3 .5 .39 .39 0 0 1-.4-.4l.4-.1v.2l-.4-.1z" fill-rule="evenodd"/>
<path d="M368.6 96.8a.38 .38 0 0 1 .6-.1 .38 .38 0 0 1-.2 .6 .38 .38 0 0 1-.5-.3l.4-.2 .1 .2v.1l-.5-.1z" fill-rule="evenodd"/>
<path d="M378.6 71.1a.64 .64 0 0 1 1 .2 .64 .64 0 0 1-.4 .9 .64 .64 0 0 1-.8-.6h.3a.39 .39 0 0 1 .5-.3 .39 .39 0 0 1 .1 .6 .39 .39 0 0 1-.6-.2v-.1h-.3z" fill-rule="evenodd"/>
<path d="M378.9 71.2a.39 .39 0 0 1 .5 .2 .39 .39 0 0 1-.3 .6 .39 .39 0 0 1-.4-.4l.4-.1 .1 .1h-.5z" fill-rule="evenodd"/>
<path d="M289.7 160a.63 .63 0 0 1 1 .2 .63 .63 0 0 1-.4 .9 .63 .63 0 0 1-.8-.6h.3a.38 .38 0 0 1 .5-.4 .38 .38 0 0 1 .1 .6 .38 .38 0 0 1-.6-.1l-.3-.1z" fill-rule="evenodd"/>
<path d="M290 160.1a.39 .39 0 0 1 .5 .2 .39 .39 0 0 1-.3 .5 .39 .39 0 0 1-.4-.3l.4-.2 .1 .2h-.5z" fill-rule="evenodd"/>
<path d="M299.9 162.6a.63 .63 0 0 1 1 .1 .63 .63 0 0 1-.4 .9 .63 .63 0 0 1-.8-.6h.2a.38 .38 0 0 1 .5-.4 .38 .38 0 0 1 .2 .6 .38 .38 0 0 1-.6 0l-.3-.2z" fill-rule="evenodd"/>
<path d="M300.1 162.7a.39 .39 0 0 1 .6 .2 .39 .39 0 0 1-.3 .5 .39 .39 0 0 1-.5-.4l.4-.1 .1 .2-.5-.1z" fill-rule="evenodd"/>
<path d="M310 165.1a.63 .63 0 0 1 1 .1 .63 .63 0 0 1-.4 1 .63 .63 0 0 1-.8-.7h.3a.38 .38 0 0 1 .5-.3 .38 .38 0 0 1 .2 .6 .38 .38 0 0 1-.7-.1l-.3-.2z" fill-rule="evenodd"/>
<path d="M310.3 165.2a.39 .39 0 0 1 .5 .2 .39 .39 0 0 1-.3 .5 .39 .39 0 0 1-.4-.4l.4-.1 .1 .2-.5-.1z" fill-rule="evenodd"/>
<path d="M320.2 167.6a.63 .63 0 0 1 1 .2 .63 .63 0 0 1-.4 .9 .63 .63 0 0 1-.8-.6h.3a.38 .38 0 0 1 .4-.4 .38 .38 0 0 1 .2 .6 .38 .38 0 0 1-.6-.1l-.3-.1z" fill-rule="evenodd"/>
<path d="M320.4 167.7a.39 .39 0 0 1 .6 .2 .39 .39 0 0 1-.3 .6 .39 .39 0 0 1-.4-.4l.3-.1 .1 .1h-.4z" fill-rule="evenodd"/>
<path d="M330.3 170.2a.63 .63 0 0 1 1 .1 .63 .63 0 0 1-.4 .9 .63 .63 0 0 1-.7-.6h.2a.38 .38 0 0 1 .5-.4 .38 .38 0 0 1 .2 .6 .38 .38 0 0 1-.6 0l-.3-.2z" fill-rule="evenodd"/>
<path d="M330.6 170.3a.39 .39 0 0 1 .6 .2 .39 .39 0 0 1-.3 .5 .39 .39 0 0 1-.5-.4l.4-.1 .1 .2-.5-.1z" fill-rule="evenodd"/>
<path d="M340.5 172.7a.63 .63 0 0 1 1 .2 .63 .63 0 0 1-.4 .9 .63 .63 0 0 1-.8-.6h.3a.38 .38 0 0 1 .5-.4 .38 .38 0 0 1 .1 .6 .38 .38 0 0 1-.6-.1l-.3-.1z" fill-rule="evenodd"/>
<path d="M340.8 172.8a.39 .39 0 0 1 .5 .2 .39 .39 0 0 1-.3 .5 .39 .39 0 0 1-.4-.3l.4-.2 .1 .2h-.5z" fill-rule="evenodd"/>
<path d="M393.8 185.4a.63 .63 0 0 1 1 .2 .63 .63 0 0 1-.4 .9 .63 .63 0 0 1-.7-.6h.2a.39 .39 0 0 1 .6-.4 .39 .39 0 0 1 .1 .7 .39 .39 0 0 1-.7-.2v-.1h-.2z" fill-rule="evenodd"/>
<path d="M394 185.7a.38 .38 0 0 1 .6-.1 .38 .38 0 0 1-.2 .6 .38 .38 0 0 1-.5-.3l.4-.2 .1 .2-.1 .1-.4-.1z" fill-rule="evenodd"/>
<path d="M373.5 180.3a.63 .63 0 0 1 1 .2 .63 .63 0 0 1-.4 .9 .63 .63 0 0 1-.8-.6h.3a.39 .39 0 0 1 .5-.3 .39 .39 0 0 1 .1 .6 .39 .39 0 0 1-.6-.2v-.1h-.3z" fill-rule="evenodd"/>
<path d="M373.8 180.4a.39 .39 0 0 1 .5 .2 .39 .39 0 0 1-.3 .6 .39 .39 0 0 1-.4-.4l.4-.1 .1 .1h-.5z" fill-rule="evenodd"/>
<path d="M350.7 175.3a.63 .63 0 0 1 1 .1 .63 .63 0 0 1-.4 .9 .63 .63 0 0 1-.8-.6h.2a.38 .38 0 0 1 .5-.4 .38 .38 0 0 1 .2 .6 .38 .38 0 0 1-.6 0l-.3-.2z" fill-rule="evenodd"/>
<path d="M350.9 175.4a.39 .39 0 0 1 .6 .2 .39 .39 0 0 1-.3 .5 .39 .39 0 0 1-.5-.4l.4-.1 .1 .2-.5-.1z" fill-rule="evenodd"/>
<path d="M80.9 239.5a1.4 1.4 0 0 1 2.2 .2 1.4 1.4 0 0 1-.8 2.1 1.4 1.4 0 0 1-1.8-1.3h.3a1.14 1.14 0 0 1 1.7-1 1.14 1.14 0 0 1 .1 1.9 1.14 1.14 0 0 1-1.8-.7v-.2h-.3z" fill-rule="evenodd"/>
<path d="M19.9 272.5a1.39 1.39 0 0 1 2.2 .3 1.39 1.39 0 0 1-.8 2 1.39 1.39 0 0 1-1.7-1.3h.2a1.15 1.15 0 0 1 1.6-1.1 1.15 1.15 0 0 1 .3 1.9 1.15 1.15 0 0 1-1.8-.6l-.1-.2h-.2z" fill-rule="evenodd"/>
</g>
<g fill="#800000" stroke="#800000" stroke-width=".24">
<path d="M73 246.3h1.3v1.3h-1.3z"/>
<path d="M95.9 246.3h1.3v1.3h-1.3z"/>
<path d="M76.3 223.9h1.3v1.3h-1.3z"/>
<path d="M73 251.4h1.3v1.2h-1.3z"/>
<path d="M95.9 251.4h1.3v1.2h-1.3z"/>
<path d="M200.8 223.9h1.2v1.3h-1.2z"/>
<path d="M315 223.9h1.3v1.3h-1.3z"/>
</g>
<g fill="none" stroke="#008000" stroke-width=".24">
<path d="M18.4 66.5h28M18.4 71.6h266.7M18.4 74.1h266.7M18.4 76.7h266.7M18.4 79.2h266.7M18.4 61.4h28M18.4 64h28M262.2 66.5h22.9M262.2 61.4h22.9M262.2 64h22.9M282.6 64v27.9M18.4 94.4h28"/>
<path d="M18.4 81.7h266.7M18.4 84.3h266.7M18.4 86.8h266.7M18.4 89.4h28M18.4 91.9h28M18.4 97h28M262.2 94.4h22.9M262.2 89.4h22.9M262.2 91.9h22.9M262.2 97h22.9M21 114.7h25.4M280 114.7h5.1"/>
<path d="M18.4 160.5h266.7M18.4 163h266.7M18.4 165.5h266.7M18.4 168.1h266.7M18.4 170.6h266.7M18.4 173.2h266.7M18.4 175.7h266.7M18.4 178.2h266.7M18.4 183.3h266.7M18.4 180.8h266.7M18.4 185.9h266.7M66.7 193.5v22.8"/>
<path d="M76.8 193.5v25.4M87 193.5v22.8M97.2 193.5v22.8M107.3 193.5v22.8M140.3 193.5v22.8M150.5 193.5v22.8M163.2 193.5v22.8M191.1 193.5v22.8M201.3 193.5v25.4M211.4 193.5v22.8M221.6 193.5v22.8M231.8 193.5v22.8"/>
<path d="M249.5 193.5v22.8M264.8 193.5v22.8M269.9 193.5v22.8M274.9 193.5v22.8M305.4 193.5v22.8M315.6 193.5v25.4M325.7 193.5v22.8M335.9 193.5v22.8M346 193.5v22.8M379.1 193.5v22.8M389.2 193.5v22.8M79.4 246.8h2.5"/>
<path d="M81.9 244.3v7.6h-2.5M102.2 246.8h2.6v7.6M102.2 251.9h2.6"/>
</g>
<g fill="#008000" stroke="#008000" stroke-width=".24">
<circle cx="46.4" cy="71.6" r=".51"/>
<circle cx="46.4" cy="74.1" r=".51"/>
<circle cx="46.4" cy="76.7" r=".51"/>
<circle cx="46.4" cy="79.2" r=".51"/>
<circle cx="46.4" cy="81.7" r=".51"/>
<circle cx="46.4" cy="84.3" r=".51"/>
<circle cx="46.4" cy="86.8" r=".51"/>
<circle cx="46.4" cy="183.3" r=".51"/>
<circle cx="46.4" cy="160.5" r=".51"/>
<circle cx="46.4" cy="163" r=".51"/>
<circle cx="46.4" cy="165.5" r=".51"/>
<circle cx="46.4" cy="168.1" r=".51"/>
<circle cx="46.4" cy="170.6" r=".51"/>
<circle cx="46.4" cy="173.2" r=".51"/>
<circle cx="46.4" cy="175.7" r=".51"/>
<circle cx="46.4" cy="178.2" r=".51"/>
<circle cx="46.4" cy="180.8" r=".51"/>
<circle cx="46.4" cy="185.9" r=".51"/>
<circle cx="104.8" cy="251.9" r=".51"/>
<circle cx="282.6" cy="91.9" r=".51"/>
<circle cx="282.6" cy="64" r=".51"/>
<circle cx="81.9" cy="246.8" r=".51"/>
</g>
<text font-size="4" fill="#008000" x="320.7" y="251.9">D-BS-8i-0-9 Major Registers Gating (3/4)</text>
<g font-size="4" fill="#800000">
<text x="304.2" y="260.8">TITLE:</text>
<text x="320.6" y="260.8">pdp8i-fpga</text>
<text x="304.2" y="268.4">Document Number:</text>
<text x="391.8" y="268.4">REV:</text>
<text x="304.2" y="278.6">Date: 2/21/2021</text>
<text x="332.5" y="278.6">4:17:33 PM</text>
<text x="375.3" y="278.6">Sheet:</text>
<text x="389.2" y="278.6">12/40</text>
</g>
<g font-size="2.8" fill="#008000">
<text x="112.4" y="28.4">REG_BUS06</text>
<text x="226.7" y="28.4">REG_BUS07</text>
<text x="351.2" y="28.4">REG_BUS08</text>
<text x="379.1" y="114.8">CARRY_OUT9_</text>
</g>
<g font-size="2.8" fill="#800000">
<text x="115" y="43.6">EF37</text>
<text x="115" y="46.2">M220</text>
<text x="229.3" y="43.6">EF37</text>
<text x="229.3" y="46.2">M220</text>
<text x="353.7" y="43.6">EF38</text>
<text x="353.7" y="46.2">M220</text>
<text x="97.2" y="107.1">EF37</text>
<text x="211.5" y="107.1">EF37</text>
<text x="335.9" y="107.1">EF38</text>
<text x="97.2" y="109.7">M220</text>
<text x="211.5" y="109.7">M220</text>
<text x="335.9" y="109.7">M220</text>
<text x="107.3" y="114.8">ADD</text>
<text x="221.6" y="114.8">ADD</text>
<text x="346.1" y="114.8">ADD</text>
<text x="84.4" y="137.6" transform="rotate(-90 84.4 137.6)">EF37</text>
<text x="87" y="137.6" transform="rotate(-90 87 137.6)">M220</text>
<text x="137.8" y="137.6" transform="rotate(-90 137.8 137.6)">EF37</text>
<text x="140.3" y="137.6" transform="rotate(-90 140.3 137.6)">M220</text>
<text x="198.7" y="137.6" transform="rotate(-90 198.7 137.6)">EF37</text>
<text x="201.3" y="137.6" transform="rotate(-90 201.3 137.6)">M220</text>
<text x="262.2" y="137.6" transform="rotate(-90 262.2 137.6)">EF37</text>
<text x="264.8" y="137.6" transform="rotate(-90 264.8 137.6)">M220</text>
<text x="323.2" y="137.6" transform="rotate(-90 323.2 137.6)">EF38</text>
<text x="325.7" y="137.6" transform="rotate(-90 325.7 137.6)">M220</text>
<text x="376.5" y="137.6" transform="rotate(-90 376.5 137.6)">EF38</text>
<text x="379.1" y="137.6" transform="rotate(-90 379.1 137.6)">M220</text>
</g>
<g font-size="2.8" fill="#808080">
<text x="18.5" y="64">ADDER06</text>
<text x="18.5" y="61.4">ADDER04</text>
<text x="262.3" y="61.4">ADDER06</text>
<text x="262.3" y="64">ADDER08</text>
<text x="18.5" y="66.5">ADDER09</text>
<text x="18.5" y="71.6">TT_LINE_SHIFT_</text>
<text x="262.3" y="71.6">TT_LINE_SHIFT_</text>
<text x="262.3" y="66.5">ADDER11</text>
<text x="18.5" y="74.1">AND_ENABLE</text>
<text x="18.5" y="76.7">RIGHT_SHIFT</text>
<text x="262.3" y="74.1">AND_ENABLE</text>
<text x="262.3" y="76.7">RIGHT_SHIFT</text>
<text x="18.5" y="79.2">DOUBLE_RIGHT_ROTATE</text>
<text x="18.5" y="81.7">NO_SHIFT</text>
<text x="262.3" y="79.2">DOUBLE_RIGHT</text>
<text x="262.3" y="81.7">NO_SHIFT</text>
<text x="282.6" y="79.2">_ROTATE</text>
<text x="18.5" y="84.3">LEFT_SHIFT</text>
<text x="18.5" y="86.8">DOUBLE_LEFT_ROTATE</text>
<text x="18.5" y="89.4">ADDER05</text>
<text x="262.3" y="84.3">LEFT_SHIFT</text>
<text x="262.3" y="86.8">DOUBLE_LEFT_ROTATE</text>
<text x="262.3" y="89.4">ADDER07</text>
<text x="18.5" y="91.9">ADDER06</text>
<text x="18.5" y="94.4">ADDER07</text>
<text x="262.3" y="94.4">ADDER09</text>
<text x="262.3" y="91.9">ADDER08</text>
<text x="18.5" y="97">ADDER08</text>
<text x="262.3" y="97">ADDER10</text>
<text x="21" y="114.8">CARRY_OUT6_</text>
<text x="18.5" y="160.5">AC_ENABLE</text>
<text x="18.5" y="163">ACBAR_ENABLE</text>
<text x="18.5" y="165.5">MQ_ENABLE</text>
<text x="18.5" y="168.1">SR_ENABLE</text>
<text x="18.5" y="170.6">SC_ENABLE</text>
<text x="18.5" y="173.2">DATA_ENABLE</text>
<text x="18.5" y="175.7">IO_ENABLE</text>
<text x="18.5" y="178.2">MA_ENABLE5_11</text>
<text x="18.5" y="183.3">MEM_ENABLE5_8</text>
<text x="18.5" y="180.8">PC_ENABLE</text>
<text x="18.5" y="185.9">DATA_ADD_ENABLE</text>
<text x="66.7" y="216.3" transform="rotate(-90 66.7 216.3)">MQ06</text>
<text x="76.8" y="216.3" transform="rotate(-90 76.8 216.3)">SR06</text>
<text x="87" y="216.3" transform="rotate(-90 87 216.3)">GND</text>
<text x="97.1" y="216.3" transform="rotate(-90 97.1 216.3)">DATA06</text>
<text x="107.3" y="216.3" transform="rotate(-90 107.3 216.3)">INPUT_BUS06</text>
<text x="140.3" y="216.3" transform="rotate(-90 140.3 216.3)">MEM06</text>
<text x="150.5" y="216.3" transform="rotate(-90 150.5 216.3)">DATA_ADD06</text>
<text x="163.2" y="216.3" transform="rotate(-90 163.2 216.3)">GND</text>
<text x="191.1" y="216.3" transform="rotate(-90 191.1 216.3)">MQ07</text>
<text x="201.3" y="216.3" transform="rotate(-90 201.3 216.3)">SR07</text>
<text x="211.4" y="216.3" transform="rotate(-90 211.4 216.3)">SC0</text>
<text x="221.6" y="216.3" transform="rotate(-90 221.6 216.3)">DATA07</text>
<text x="231.7" y="216.3" transform="rotate(-90 231.7 216.3)">INPUT_BUS07</text>
<text x="249.5" y="216.3" transform="rotate(-90 249.5 216.3)">MA_ENABLE5_11</text>
<text x="264.8" y="216.3" transform="rotate(-90 264.8 216.3)">MEM07</text>
<text x="269.8" y="216.3" transform="rotate(-90 269.8 216.3)">MEM_ENABLE5_8</text>
<text x="274.9" y="216.3" transform="rotate(-90 274.9 216.3)">DATA_ADD07</text>
<text x="305.4" y="216.3" transform="rotate(-90 305.4 216.3)">MQ08</text>
<text x="315.6" y="216.3" transform="rotate(-90 315.6 216.3)">SR08</text>
<text x="325.7" y="216.3" transform="rotate(-90 325.7 216.3)">SC1</text>
<text x="335.9" y="216.3" transform="rotate(-90 335.9 216.3)">DATA08</text>
<text x="346" y="216.3" transform="rotate(-90 346 216.3)">INPUT_BUS08</text>
<text x="379.1" y="216.3" transform="rotate(-90 379.1 216.3)">MEM08</text>
<text x="389.2" y="216.3" transform="rotate(-90 389.2 216.3)">DATA_ADD08</text>
<text x="85.1" y="222">GND</text>
<text x="161.3" y="222">GND</text>
<text x="80" y="238.6">VCC</text>
<text x="102.9" y="260.1">GND</text>
<text x="19.1" y="271.6">VCC</text>
<text x="24.2" y="277.9">GND</text>
</g>
<g font-size="2.4" fill="#808080">
<text x="44.9" y="61.1">AB1</text>
<text x="44.9" y="63.6">BB2</text>
<text x="283.7" y="61.1">AB1</text>
<text x="283.7" y="63.6">BB2</text>
<text x="44.9" y="71.2">AB2</text>
<text x="45.3" y="66.1">AJ2</text>
<text x="283.7" y="71.2">AB2</text>
<text x="284" y="66.1">AJ2</text>
<text x="44.8" y="76.3">AD2</text>
<text x="44.9" y="73.8">AA1</text>
<text x="283.5" y="76.3">AD2</text>
<text x="283.7" y="73.8">AA1</text>
<text x="44.8" y="78.8">AD1</text>
<text x="44.9" y="81.4">AE1</text>
<text x="45" y="83.9">AF2</text>
<text x="283.5" y="78.8">AD1</text>
<text x="283.7" y="81.4">AE1</text>
<text x="283.8" y="83.9">AF2</text>
<text x="44.8" y="86.5">AH1</text>
<text x="44.8" y="89">AC1</text>
<text x="283.5" y="86.5">AH1</text>
<text x="283.5" y="89">AC1</text>
<text x="44.9" y="91.5">AE2</text>
<text x="45" y="94.1">AF1</text>
<text x="283.7" y="91.5">AE2</text>
<text x="283.8" y="94.1">AF1</text>
<text x="44.8" y="96.6">AH2</text>
<text x="283.5" y="96.6">AH2</text>
<text x="44.9" y="114.4">BK2</text>
<text x="277.3" y="114.4">BJ1</text>
<text x="283.7" y="114.4">BK2</text>
<text x="44.8" y="160.1">BH2</text>
<text x="283.5" y="160.1">BH2</text>
<text x="44.8" y="167.7">BC1</text>
<text x="45" y="165.2">BF1</text>
<text x="45.3" y="162.6">BJ2</text>
<text x="283.5" y="167.7">BC1</text>
<text x="283.8" y="165.2">BF1</text>
<text x="284" y="162.6">BJ2</text>
<text x="45" y="170.3">BF2</text>
<text x="45.2" y="172.8">BL1</text>
<text x="283.8" y="170.3">BF2</text>
<text x="283.9" y="172.8">BL1</text>
<text x="44.9" y="177.9">BP1</text>
<text x="45.2" y="175.3">BL2</text>
<text x="283.7" y="177.9">BP1</text>
<text x="283.9" y="175.3">BL2</text>
<text x="44.8" y="183">BU2</text>
<text x="44.9" y="180.4">BS2</text>
<text x="45" y="185.5">BT2</text>
<text x="283.5" y="183">BU2</text>
<text x="283.7" y="180.4">BS2</text>
<text x="283.8" y="185.5">BT2</text>
<text x="66.3" y="195" transform="rotate(-90 66.3 195)">BH1</text>
<text x="76.5" y="194.9" transform="rotate(-90 76.5 194.9)">BE1</text>
<text x="86.6" y="195" transform="rotate(-90 86.6 195)">BD1</text>
<text x="96.8" y="195.2" transform="rotate(-90 96.8 195.2)">BM2</text>
<text x="106.9" y="194.9" transform="rotate(-90 106.9 194.9)">BK1</text>
<text x="140" y="195" transform="rotate(-90 140 195)">BR1</text>
<text x="150.1" y="194.9" transform="rotate(-90 150.1 194.9)">BS1</text>
<text x="162.8" y="194.9" transform="rotate(-90 162.8 194.9)">BE2</text>
<text x="190.8" y="195" transform="rotate(-90 190.8 195)">BN2</text>
<text x="200.9" y="195" transform="rotate(-90 200.9 195)">BD2</text>
<text x="211.1" y="195" transform="rotate(-90 211.1 195)">BN1</text>
<text x="221.2" y="194.9" transform="rotate(-90 221.2 194.9)">BP2</text>
<text x="231.4" y="195.2" transform="rotate(-90 231.4 195.2)">BM1</text>
<text x="249.2" y="195" transform="rotate(-90 249.2 195)">BR2</text>
<text x="264.4" y="194.9" transform="rotate(-90 264.4 194.9)">BV2</text>
<text x="269.5" y="194.9" transform="rotate(-90 269.5 194.9)">BV1</text>
<text x="274.6" y="195" transform="rotate(-90 274.6 195)">BU1</text>
<text x="305" y="195" transform="rotate(-90 305 195)">BH1</text>
<text x="315.2" y="194.9" transform="rotate(-90 315.2 194.9)">BE1</text>
<text x="325.4" y="195" transform="rotate(-90 325.4 195)">BD1</text>
<text x="335.5" y="195.2" transform="rotate(-90 335.5 195.2)">BM2</text>
<text x="345.7" y="194.9" transform="rotate(-90 345.7 194.9)">BK1</text>
<text x="378.7" y="195" transform="rotate(-90 378.7 195)">BR1</text>
<text x="388.9" y="194.9" transform="rotate(-90 388.9 194.9)">BS1</text>
<text x="76.5" y="221.6" transform="rotate(-90 76.5 221.6)">V2</text>
<text x="200.9" y="221.6" transform="rotate(-90 200.9 221.6)">D2</text>
<text x="315.2" y="221.6" transform="rotate(-90 315.2 221.6)">E2</text>
<text x="76.7" y="246.5">A2</text>
<text x="76.7" y="251.5">A2</text>
<text x="99.5" y="246.5">C2</text>
<text x="99.5" y="251.5">C2</text>
</g>
<g font-size="2" fill="#800000">
<text x="117.2" y="33.7" transform="rotate(-90 117.2 33.7)">AJ1</text>
<text x="231.5" y="34" transform="rotate(-90 231.5 34)">AK2</text>
<text x="355.9" y="33.7" transform="rotate(-90 355.9 33.7)">AJ1</text>
<text x="74.3" y="58.6">AU2</text>
<text x="188.6" y="58.6">AS1</text>
<text x="313.1" y="58.6">AU2</text>
<text x="46.1" y="152.8" transform="rotate(-90 46.1 152.8)">BA1</text>
<text x="56.3" y="152.8" transform="rotate(-90 56.3 152.8)">BB1</text>
<text x="119.7" y="152.8" transform="rotate(-90 119.7 152.8)">AM2</text>
<text x="129.9" y="152.8" transform="rotate(-90 129.9 152.8)">AP1</text>
<text x="170.5" y="152.8" transform="rotate(-90 170.5 152.8)">AV1</text>
<text x="180.7" y="152.8" transform="rotate(-90 180.7 152.8)">AV2</text>
<text x="244.2" y="152.8" transform="rotate(-90 244.2 152.8)">AL2</text>
<text x="254.4" y="152.8" transform="rotate(-90 254.4 152.8)">AN1</text>
<text x="284.8" y="152.8" transform="rotate(-90 284.8 152.8)">BA1</text>
<text x="295" y="152.8" transform="rotate(-90 295 152.8)">BB1</text>
<text x="358.5" y="152.8" transform="rotate(-90 358.5 152.8)">AM2</text>
<text x="368.6" y="152.8" transform="rotate(-90 368.6 152.8)">AP1</text>
<text x="77.6" y="230.8" transform="rotate(-90 77.6 230.8)">A40</text>
<text x="202" y="230.8" transform="rotate(-90 202 230.8)">B40</text>
<text x="316.3" y="230.8" transform="rotate(-90 316.3 230.8)">B40</text>
<text x="67.5" y="247.6">A40</text>
<text x="90.3" y="247.6">A40</text>
<text x="67.5" y="252.7">B40</text>
<text x="90.3" y="252.7">B40</text>
</g>
</svg>
